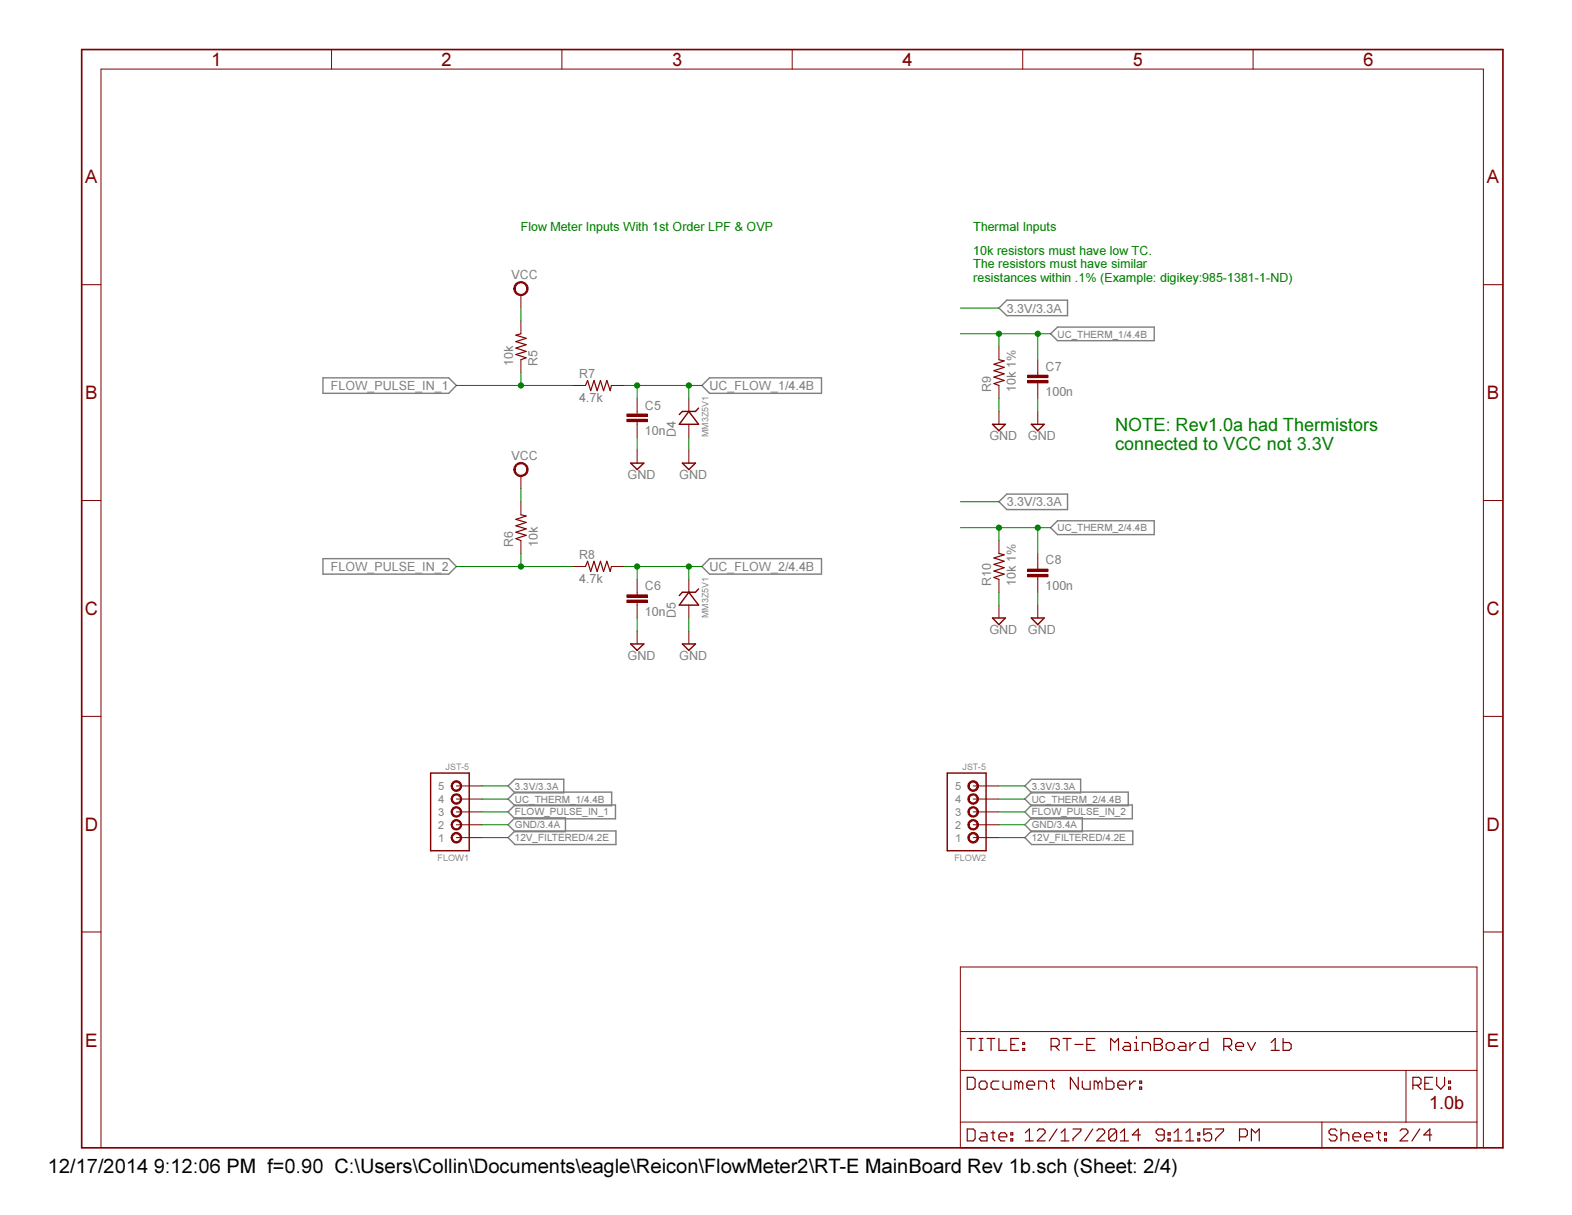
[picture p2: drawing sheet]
<svg xmlns="http://www.w3.org/2000/svg" width="279mm" height="216mm" viewBox="0 0 279 216" stroke-linecap="round" stroke-linejoin="round" font-family="sans-serif">
<g fill="none" stroke="#808080" stroke-width=".25">
<path d="M177.5 54.7l1.4-1.4h10.8v2.8h-10.8zM186.7 59.3l1.3-1.2h17.1v2.4h-17.1zM57.4 67.1h22.4l1.3 1.4-1.3 1.4h-22.4zM124.8 68.5l1.3-1.4h19.9v2.8h-19.9zM57.4 99.3h22.4l1.3 1.4-1.3 1.3h-22.4zM126.1 99.3h19.9v2.7h-19.9l-1.3-1.3zM177.5 89.2l1.4-1.4h10.8v2.8h-10.8zM186.7 93.8l1.3-1.3h17.1v2.5h-17.1zM90.3 139.7l1.2-1.2h8.7v2.4h-8.7zM183.3 138.5h8.8v2.4h-8.8l-1.1-1.2zM90.3 146.6l1.2-1.3h9v2.5h-9zM90.3 142l1.2-1.2h17.2v2.4h-17.2z"/>
<path d="M90.3 148.8l1.2-1.1h18v2.4h-18zM91.5 143h17.9v2.5h-17.9l-1.2-1.2zM183.3 145.3h9.1v2.5h-9.1l-1.1-1.2zM183.3 143h18v2.5h-18l-1.1-1.2zM183.3 140.8h17.2v2.4h-17.2l-1.1-1.2zM183.3 147.7h18v2.4h-18l-1.1-1.3z"/>
</g>
<path d="M92.6 89.2v2.3M92.6 96.1v2.2M101.8 100.7h2.3M108.7 100.7h2.3M111.4 106.6h3.7v.5h-3.7zM111.4 105.7h3.7v.4h-3.7zM113.2 103v2.7M113.2 107.1v2.7M113.2 112.1v2.3" fill="none" stroke="#800000" stroke-width=".18"/>
<path d="M111.4 106.8h3.7M111.4 105.9h3.7" fill="none" stroke="#800000" stroke-width=".42"/>
<path d="M92.6 91.5l.9 .2-1.8 .6 1.8 .5-1.8 .6 1.8 .6-1.8 .6 1.8 .5-1.8 .6 .9 .4M104.1 100.7l.3-1 .6 1.9 .6-1.9 .5 1.9 .6-1.9 .6 1.9 .6-1.9 .6 1.9 .2-.9" fill="none" stroke="#800000" stroke-width=".21"/>
<path d="M112.1 114.4h2.3l-1.2 1.2z" fill="none" stroke="#800000" stroke-width=".25"/>
<path d="M91.7 82.6a1.28 1.28 0 0 1 2 .2 1.28 1.28 0 0 1-.8 1.9 1.28 1.28 0 0 1-1.6-1.3h.3a1.02 1.02 0 0 1 1.4-.9 1.02 1.02 0 0 1 .3 1.6 1.02 1.02 0 0 1-1.6-.3l-.1-.4h-.3l.1-.4z" fill-rule="evenodd" fill="#800000"/>
<path d="M92.6 57v2.3M92.6 63.9v2.3M101.8 68.5h2.3M108.7 68.5h2.3M111.4 74.5h3.7v.4h-3.7zM111.4 73.6h3.7v.4h-3.7zM113.2 70.8v2.8M113.2 74.9v2.8M113.2 80v2.3M91.7 82.6a1.28 1.28 0 0 1 2 .2 1.28 1.28 0 0 1-.8 1.9 1.28 1.28 0 0 1-1.6-1.3h.3a1.02 1.02 0 0 1 1.4-.9 1.02 1.02 0 0 1 .3 1.6 1.02 1.02 0 0 1-1.6-.3l-.1-.4h-.3l.1-.4zM92.6 84.6v2.3" fill="none" stroke="#800000" stroke-width=".18"/>
<path d="M111.4 74.7h3.7M111.4 73.8h3.7" fill="none" stroke="#800000" stroke-width=".42"/>
<path d="M92.6 59.3l-.9 .3 1.8 .5-1.8 .6 1.8 .6-1.8 .5 1.8 .6-1.8 .6 1.8 .6-.9 .3M104.1 68.5l.3-.9 .6 1.8 .6-1.8 .5 1.8 .6-1.8 .6 1.8 .6-1.8 .6 1.8 .2-.9" fill="none" stroke="#800000" stroke-width=".21"/>
<path d="M112.1 82.3h2.3l-1.2 1.1z" fill="none" stroke="#800000" stroke-width=".25"/>
<path d="M91.7 50.4a1.28 1.28 0 0 1 2 .2 1.28 1.28 0 0 1-.7 1.9 1.28 1.28 0 0 1-1.7-1.2h.3a1.02 1.02 0 0 1 1.3-1 1.02 1.02 0 0 1 .4 1.6 1.02 1.02 0 0 1-1.6-.3l-.1-.3h-.3z" fill-rule="evenodd" fill="#800000"/>
<g fill="none" stroke="#800000" stroke-width=".18">
<path d="M58.9 8.8v3.5M99.9 8.8v3.5M140.8 8.8v3.5M181.8 8.8v3.5M222.7 8.8v3.5M14.5 50.6h3.4M91.7 50.4a1.28 1.28 0 0 1 2 .2 1.28 1.28 0 0 1-.7 1.9 1.28 1.28 0 0 1-1.7-1.2h.3a1.02 1.02 0 0 1 1.3-1 1.02 1.02 0 0 1 .4 1.6 1.02 1.02 0 0 1-1.6-.3l-.1-.3h-.3zM92.6 52.5v2.2M263.7 50.6h3.4M177.5 61.6v2.3M177.5 68.5v2.3M177.5 73.1v2.3"/>
<path d="M182.6 67.6h3.7v.4h-3.7zM182.6 66.7h3.7v.4h-3.7zM184.4 63.9v2.8M184.4 68v2.8M184.4 73.1v2.3M14.5 88.9h3.4M177.5 96.1v2.2M184.4 98.3v2.8M263.7 88.9h3.4M177.5 103v2.2M177.5 107.5v2.3M182.6 102.1h3.7v.4h-3.7z"/>
<path d="M182.6 101.1h3.7v.5h-3.7zM184.4 102.5v2.7M184.4 107.5v2.3M14.5 127.3h3.4M173 139.7h4.5M263.7 127.3h3.4M173 148.8h4.5M173 146.6h4.5M173 144.3h4.5M173 142h4.5M14.5 165.6h3.4M170.7 171.8h91.8v32.2h-91.8z"/>
<path d="M263.7 165.6h3.4M170.7 190.2h91.8M170.7 199.4h91.8M170.7 183.3h91.8M234.9 199.4v4.6M249.9 190.2v9.2M17.9 204v-191.7h245.8v191.7"/>
</g>
<g fill="none" stroke="#800000" stroke-width=".21">
<path d="M177.5 63.9l1 .2-1.8 .6 1.8 .6-1.8 .6 1.8 .5-1.8 .6 1.8 .6-1.8 .6 .8 .3M177.5 98.3l1 .3-1.8 .5 1.8 .6-1.8 .6 1.8 .6-1.8 .6 1.8 .5-1.8 .6 .8 .4M171.9 191.4h1.1l.3 .4v1.4l-.3 .3h-1.1zM171.9 184.5h1.4M172.6 184.5v2.1M174 184.5h.7M174 186.6h.7M174.4 192.1h.7l.3 .4v.7l-.3 .3h-.7l-.4-.3v-.7zM174.4 184.5v2.1M175.4 184.5h1.4M176.1 184.5v2.1M177.5 184.5v2.1h1.4"/>
<path d="M177.5 192.1h-1l-.4 .4v.7l.4 .3h1M178.3 192.1v1.1l.3 .3h1.1v-1.4M179.7 185.6h.7M181.1 184.5h-1.4v2.1h1.4M181.1 192.5l-.4-.4h-.3v1.4M181.1 192.5l.3-.4 .4 .4v1M181.1 192.5v1M181.8 186.3h.3v.3h-.3zM181.8 185.3h.3v.3h-.3zM182.5 192.8h1.4v-.3l-.3-.4h-.8l-.3 .4v.7l.3 .3h.8M184.6 193.5v-1.4h1l.4 .4v1M186.7 192.1h.7"/>
<path d="M186.8 185.9h1.1l.4-.3v-.7l-.4-.4h-1.1v2.1M187.1 191.8v1.4l.3 .3M187.5 185.9l.8 .7M188.9 184.5h1.5M189.7 184.5v2.1M191.1 185.6h1.4M191.6 191.4v2.1l-1.4-2.1v2.1M192.4 192.1v1.1l.3 .3h1.1v-1.4M193.2 185.6h.7M194.6 184.5h-1.4v2.1h1.4M195.2 192.5l-.4-.4h-.3v1.4M195.2 192.5v1"/>
<path d="M195.2 192.5l.3-.4 .4 .4v1M196.6 191.4v2.1h1.1l.3-.3v-.7l-.3-.4h-1.1M197.4 186.6v-2.1l.7 .8 .7-.8v2.1M198.7 192.8h1.4v-.3l-.4-.4h-.6l-.4 .4v.7l.4 .3h.6M199.9 185.3h.7l.3 .3v1h-1l-.4-.3 .4-.4h1M200.8 192.1v1.4M201.6 186.6h.8M201.6 185.3h.4v1.3M201.8 192.1h-.3l-.7 .7M202 184.2v.3M202.6 193.2h.3v.3h-.3zM202.6 192.1h.3v.4h-.3z"/>
<path d="M203 186.6v-1.3h1.1l.4 .3v1M205.1 184.5h1.1l.4 .4v.4l-.4 .3 .4 .3v.4l-.4 .3h-1.1zM205.1 185.6h1.1M207.3 185.6l.3-.3h.7l.4 .3v.7l-.4 .3h-.7l-.3-.3zM209.7 185.3h.7l.4 .3v1h-1.1l-.3-.3 .3-.4h1.1M211.5 185.3v1.3M212.6 185.3h-.4l-.7 .6M214.7 184.5v2.1h-1.1l-.3-.3v-.7l.3-.3h1.1M217.5 185.9h1.1l.3-.3v-.7l-.3-.4h-1.1v2.1M218.2 185.9l.7 .7M219.6 185.9h1.4v-.3l-.3-.3h-.7l-.4 .3v.7l.4 .3h.7M221.7 185.3l.7 1.3 .7-1.3"/>
<path d="M225.9 186.6h1.5M225.9 185.3l.8-.8v2.1M228 184.5v2.1h1.1l.4-.3v-.7l-.4-.3h-1.1M251.1 192.8h1.1l.4-.3v-.7l-.4-.4h-1.1v2.1M251.8 192.8l.8 .7M253.2 192.5h.8M254.6 191.4h-1.4v2.1h1.4M255.4 191.4v1.4l.7 .7 .7-.7v-1.4M257.5 193.2h.3v.3h-.3zM257.5 192.1h.3v.4h-.3zM171.9 200.6h1.1l.3 .4v1.4l-.3 .3h-1.1zM174.4 201.3h.7l.3 .4v1h-1l-.4-.3 .4-.4h1"/>
<path d="M176.1 201.3h.7M176.5 201v1.4l.3 .3M177.5 202h1.4v-.3l-.3-.4h-.7l-.4 .4v.7l.4 .3h.7M179.7 202.4h.3v.3h-.3zM179.7 201.3h.3v.4h-.3zM182.2 202.7h1.4M182.2 201.3l.8-.7v2.1M184.4 201l.3-.4h.7l.4 .4v.3l-1.4 1.4h1.4M187.9 200.6l-1.4 2.1M188.6 202.7h1.4M188.6 201.3l.7-.7v2.1M190.7 200.6h1.4v.4l-1.4 1.4v.3"/>
<path d="M194.2 200.6l-1.4 2.1M194.9 201l.4-.4h.7l.3 .4v.3l-1.4 1.4h1.4M198.5 201v1.4l-.4 .3h-.7l-.3-.3M198.5 201l-.4-.4h-.7l-.3 .4v1.4M198.5 201l-1.4 1.4M199.1 202.7h1.5M199.1 201.3l.8-.7v2.1M202.7 201.7h-1.4l1-1.1v2.1M206.9 201.7h-1l-.4-.4v-.3l.4-.4h.6l.4 .4v1.4l-.4 .3h-.6l-.4-.3M207.6 202.4h.4v.3h-.4zM207.6 201.3h.4v.4h-.4zM208.7 202.7h1.4"/>
<path d="M208.7 201.3l.7-.7v2.1M210.8 202.7h1.4M210.8 201.3l.7-.7v2.1M212.9 202.4h.3v.3h-.3zM212.9 201.3h.3v.4h-.3zM215.3 200.6h-1.3v1.1l.7-.4h.3l.3 .4v.7l-.3 .3h-.7l-.3-.3M216.1 200.6h1.4v.4l-1.4 1.4v.3M220.3 202h1.1l.3-.3v-.7l-.3-.4h-1.1v2.1M222.4 202.7v-2.1l.7 .7 .7-.7v2.1M237.6 201l-.3-.4h-.7l-.4 .4v.3l.4 .4h.7l.3 .3v.4l-.3 .3h-.7l-.4-.3M238.3 201.7l.4-.4h.7l.3 .4v1M238.3 200.6v2.1"/>
<path d="M240.5 202h1.4v-.3l-.4-.4h-.7l-.3 .4v.7l.3 .3h.7M242.5 202h1.5v-.3l-.4-.4h-.7l-.4 .4v.7l.4 .3h.7M244.6 201.3h.8M245 201v1.4l.4 .3M246.1 202.4h.3v.3h-.3zM246.1 201.3h.3v.4h-.3zM248.8 201l.4-.4h.7l.3 .4v.3l-1.4 1.4h1.4M252.3 200.6l-1.3 2.1M254.5 201.7h-1.4l1-1.1v2.1"/>
</g>
<path d="M176.4 75.4h2.3l-1.2 1.1zM183.3 75.4h2.3l-1.2 1.1zM176.4 109.8h2.3l-1.2 1.2zM183.3 109.8h2.3l-1.2 1.2zM168.4 137.4h6.9v13.8h-6.9z" fill="none" stroke="#800000" stroke-width=".25"/>
<path d="M182.6 67.8h3.7M182.6 66.9h3.7M182.6 102.3h3.7M182.6 101.3h3.7" fill="none" stroke="#800000" stroke-width=".42"/>
<path d="M14.5 8.8h252.6v195.2h-252.6z" fill="none" stroke="#800000" stroke-width=".3"/>
<path d="M172.3 148.2a.94 .94 0 0 1 1.5 .2 .94 .94 0 0 1-.6 1.4 .94 .94 0 0 1-1.2-1h.3a.71 .71 0 0 1 1-.5 .71 .71 0 0 1 .1 1.1 .71 .71 0 0 1-1.1-.3v-.3h-.3l.1-.3z" fill-rule="evenodd" fill="#800000"/>
<path d="M172.3 148.2a.94 .94 0 0 1 1.5 .2 .94 .94 0 0 1-.6 1.4 .94 .94 0 0 1-1.2-1h.3a.71 .71 0 0 1 1-.5 .71 .71 0 0 1 .1 1.1 .71 .71 0 0 1-1.1-.3v-.3h-.3l.1-.3z" fill="none" stroke="#800000" stroke-width=".18"/>
<path d="M172.3 145.9a.94 .94 0 0 1 1.5 .2 .94 .94 0 0 1-.6 1.4 .94 .94 0 0 1-1.2-.9h.3a.71 .71 0 0 1 1-.6 .71 .71 0 0 1 .1 1.1 .71 .71 0 0 1-1.1-.2v-.3h-.3l.1-.4z" fill-rule="evenodd" fill="#800000"/>
<path d="M172.3 145.9a.94 .94 0 0 1 1.5 .2 .94 .94 0 0 1-.6 1.4 .94 .94 0 0 1-1.2-.9h.3a.71 .71 0 0 1 1-.6 .71 .71 0 0 1 .1 1.1 .71 .71 0 0 1-1.1-.2v-.3h-.3l.1-.4z" fill="none" stroke="#800000" stroke-width=".18"/>
<path d="M172.3 143.6a.95 .95 0 0 1 1.5 .2 .95 .95 0 0 1-.6 1.4 .95 .95 0 0 1-1.2-.9h.3a.72 .72 0 0 1 1-.6 .72 .72 0 0 1 .1 1.2 .72 .72 0 0 1-1.1-.3v-.3h-.3l.1-.4z" fill-rule="evenodd" fill="#800000"/>
<path d="M172.3 143.6a.95 .95 0 0 1 1.5 .2 .95 .95 0 0 1-.6 1.4 .95 .95 0 0 1-1.2-.9h.3a.72 .72 0 0 1 1-.6 .72 .72 0 0 1 .1 1.2 .72 .72 0 0 1-1.1-.3v-.3h-.3l.1-.4z" fill="none" stroke="#800000" stroke-width=".18"/>
<path d="M172.3 141.3a.94 .94 0 0 1 1.5 .2 .94 .94 0 0 1-.6 1.4 .94 .94 0 0 1-1.2-.9h.3a.72 .72 0 0 1 1-.6 .72 .72 0 0 1 .1 1.2 .72 .72 0 0 1-1.1-.3v-.3h-.3l.1-.4z" fill-rule="evenodd" fill="#800000"/>
<path d="M172.3 141.3a.94 .94 0 0 1 1.5 .2 .94 .94 0 0 1-.6 1.4 .94 .94 0 0 1-1.2-.9h.3a.72 .72 0 0 1 1-.6 .72 .72 0 0 1 .1 1.2 .72 .72 0 0 1-1.1-.3v-.3h-.3l.1-.4z" fill="none" stroke="#800000" stroke-width=".18"/>
<path d="M172.3 139a.94 .94 0 0 1 1.5 .2 .94 .94 0 0 1-.6 1.4 .94 .94 0 0 1-1.2-.9h.3a.71 .71 0 0 1 1-.6 .71 .71 0 0 1 .1 1.1 .71 .71 0 0 1-1.1-.2v-.3h-.3l.1-.4z" fill-rule="evenodd" fill="#800000"/>
<path d="M81.1 139.7h4.6M172.3 139a.94 .94 0 0 1 1.5 .2 .94 .94 0 0 1-.6 1.4 .94 .94 0 0 1-1.2-.9h.3a.71 .71 0 0 1 1-.6 .71 .71 0 0 1 .1 1.1 .71 .71 0 0 1-1.1-.2v-.3h-.3l.1-.4zM81.1 148.8h4.6M81.1 146.6h4.6M81.1 144.3h4.6M81.1 142h4.6" fill="none" stroke="#800000" stroke-width=".18"/>
<path d="M76.5 137.4h6.9v13.8h-6.9z" fill="none" stroke="#800000" stroke-width=".25"/>
<path d="M80.5 148.2a.94 .94 0 0 1 1.4 .2 .94 .94 0 0 1-.5 1.4 .94 .94 0 0 1-1.2-1h.2a.72 .72 0 0 1 .9-.7 .72 .72 0 0 1 .4 1.2 .72 .72 0 0 1-1.2-.2l-.1-.3h-.2z" fill-rule="evenodd" fill="#800000"/>
<path d="M80.5 148.2a.94 .94 0 0 1 1.4 .2 .94 .94 0 0 1-.5 1.4 .94 .94 0 0 1-1.2-1h.2a.72 .72 0 0 1 .9-.7 .72 .72 0 0 1 .4 1.2 .72 .72 0 0 1-1.2-.2l-.1-.3h-.2z" fill="none" stroke="#800000" stroke-width=".18"/>
<path d="M80.5 145.9a.94 .94 0 0 1 1.4 .2 .94 .94 0 0 1-.5 1.4 .94 .94 0 0 1-1.2-.9h.2a.72 .72 0 0 1 .9-.8 .72 .72 0 0 1 .4 1.2 .72 .72 0 0 1-1.2-.1l-.1-.3h-.2z" fill-rule="evenodd" fill="#800000"/>
<path d="M80.5 145.9a.94 .94 0 0 1 1.4 .2 .94 .94 0 0 1-.5 1.4 .94 .94 0 0 1-1.2-.9h.2a.72 .72 0 0 1 .9-.8 .72 .72 0 0 1 .4 1.2 .72 .72 0 0 1-1.2-.1l-.1-.3h-.2z" fill="none" stroke="#800000" stroke-width=".18"/>
<path d="M80.5 143.6a.95 .95 0 0 1 1.5 .2 .95 .95 0 0 1-.6 1.4 .95 .95 0 0 1-1.2-.9h.2a.73 .73 0 0 1 .9-.8 .73 .73 0 0 1 .4 1.2 .73 .73 0 0 1-1.2-.1l-.1-.3h-.2z" fill-rule="evenodd" fill="#800000"/>
<path d="M80.5 143.6a.95 .95 0 0 1 1.5 .2 .95 .95 0 0 1-.6 1.4 .95 .95 0 0 1-1.2-.9h.2a.73 .73 0 0 1 .9-.8 .73 .73 0 0 1 .4 1.2 .73 .73 0 0 1-1.2-.1l-.1-.3h-.2z" fill="none" stroke="#800000" stroke-width=".18"/>
<path d="M80.5 141.3a.94 .94 0 0 1 1.4 .2 .94 .94 0 0 1-.5 1.4 .94 .94 0 0 1-1.2-.9h.2a.73 .73 0 0 1 .9-.8 .73 .73 0 0 1 .4 1.2 .73 .73 0 0 1-1.2-.1l-.1-.3h-.2z" fill-rule="evenodd" fill="#800000"/>
<path d="M80.5 141.3a.94 .94 0 0 1 1.4 .2 .94 .94 0 0 1-.5 1.4 .94 .94 0 0 1-1.2-.9h.2a.73 .73 0 0 1 .9-.8 .73 .73 0 0 1 .4 1.2 .73 .73 0 0 1-1.2-.1l-.1-.3h-.2z" fill="none" stroke="#800000" stroke-width=".18"/>
<path d="M80.5 139a.94 .94 0 0 1 1.4 .2 .94 .94 0 0 1-.5 1.4 .94 .94 0 0 1-1.2-.9h.2a.72 .72 0 0 1 .9-.8 .72 .72 0 0 1 .4 1.2 .72 .72 0 0 1-1.2-.1l-.1-.3h-.2z" fill-rule="evenodd" fill="#800000"/>
<path d="M122.4 70.8v2.3M122.4 75.4v2.3M122.4 80v2.3M122.4 103v2.2M122.4 107.5v2.3M122.4 112.1v2.3M80.5 139a.94 .94 0 0 1 1.4 .2 .94 .94 0 0 1-.5 1.4 .94 .94 0 0 1-1.2-.9h.2a.72 .72 0 0 1 .9-.8 .72 .72 0 0 1 .4 1.2 .72 .72 0 0 1-1.2-.1l-.1-.3h-.2z" fill="none" stroke="#800000" stroke-width=".18"/>
<path d="M122.4 73.1l1.8 2.3h-3.5zM124.2 72.5l-.6 .6h-2.3l-.6 .6M121.3 82.3h2.3l-1.2 1.1zM121.3 114.4h2.3l-1.2 1.2zM122.4 105.2l1.8 2.3h-3.5zM124.2 104.6l-.6 .6h-2.3l-.6 .6" fill="none" stroke="#800000" stroke-width=".25"/>
<g fill="none" stroke="#008000" stroke-width=".18">
<path d="M92.6 54.7v2.3M113.2 77.7v2.3M122.4 77.7v2.3M177.5 70.8v2.3M184.4 70.8v2.3M92.6 86.9v2.3M92.6 98.3v2.4h-11.5M113.2 109.8v2.3M122.4 109.8v2.3M177.5 105.2v2.3M184.4 105.2v2.3M85.7 146.6h4.6"/>
<path d="M177.5 146.6h4.7"/>
</g>
<circle cx="92.6" cy="100.7" r=".46" fill="#008000"/>
<g fill="none" stroke="#008000" stroke-width=".18">
<path d="M92.6 100.7h9.2M111 100.7h11.4M113.2 100.7v2.3M177.5 144.3h4.7"/>
<circle cx="92.6" cy="100.7" r=".46"/>
</g>
<circle cx="113.2" cy="100.7" r=".46" fill="#008000"/>
<g fill="none" stroke="#008000" stroke-width=".18">
<path d="M124.8 100.7h-2.4v2.3"/>
<circle cx="113.2" cy="100.7" r=".46"/>
</g>
<circle cx="122.4" cy="100.7" r=".46" fill="#008000"/>
<g fill="none" stroke="#008000" stroke-width=".18">
<path d="M92.6 66.2v2.3h-11.5"/>
<circle cx="122.4" cy="100.7" r=".46"/>
</g>
<circle cx="92.6" cy="68.5" r=".46" fill="#008000"/>
<g fill="none" stroke="#008000" stroke-width=".18">
<path d="M92.6 68.5h9.2M111 68.5h11.4M113.2 68.5v2.3M85.7 144.3h4.6"/>
<circle cx="92.6" cy="68.5" r=".46"/>
</g>
<circle cx="113.2" cy="68.5" r=".46" fill="#008000"/>
<g fill="none" stroke="#008000" stroke-width=".18">
<path d="M124.8 68.5h-2.4v2.3"/>
<circle cx="113.2" cy="68.5" r=".46"/>
</g>
<circle cx="122.4" cy="68.5" r=".46" fill="#008000"/>
<g fill="none" stroke="#008000" stroke-width=".18">
<path d="M170.7 59.3h13.7v4.6M177.5 59.3v2.3"/>
<circle cx="122.4" cy="68.5" r=".46"/>
</g>
<circle cx="177.5" cy="59.3" r=".46" fill="#008000"/>
<g fill="none" stroke="#008000" stroke-width=".18">
<path d="M184.4 59.3h2.3"/>
<circle cx="177.5" cy="59.3" r=".46"/>
</g>
<circle cx="184.4" cy="59.3" r=".46" fill="#008000"/>
<g fill="none" stroke="#008000" stroke-width=".18">
<path d="M170.7 93.8h13.7v4.5M177.5 93.8v2.3M85.7 142h4.6"/>
<circle cx="184.4" cy="59.3" r=".46"/>
</g>
<circle cx="177.5" cy="93.8" r=".46" fill="#008000"/>
<g fill="none" stroke="#008000" stroke-width=".18">
<path d="M184.4 93.8h2.3"/>
<circle cx="177.5" cy="93.8" r=".46"/>
</g>
<circle cx="184.4" cy="93.8" r=".46" fill="#008000"/>
<g fill="none" stroke="#008000" stroke-width=".18">
<path d="M170.7 54.7h6.8M170.7 89.2h6.8M85.7 139.7h4.6M177.5 139.7h4.7M85.7 148.8h4.6M177.5 142h4.7M177.5 148.8h4.7"/>
<circle cx="184.4" cy="93.8" r=".46"/>
</g>
<text font-size="3.6" x="8.5" y="208.5">12/17/2014 9:12:06 PM f=0.90 C:\Users\Collin\Documents\eagle\Reicon\FlowMeter2\RT-E MainBoard Rev 1b.sch (Sheet: 2/4)</text>
<g font-size="3.3" fill="#800000">
<text x="37.5" y="11.7">1</text>
<text x="78.5" y="11.7">2</text>
<text x="119.5" y="11.7">3</text>
<text x="160.4" y="11.7">4</text>
<text x="201.3" y="11.7">5</text>
<text x="242.3" y="11.7">6</text>
<text x="15.2" y="32.6">A</text>
<text x="264.3" y="32.6">A</text>
<text x="15.2" y="71">B</text>
<text x="264.3" y="71">B</text>
<text x="15.1" y="109.3">C</text>
<text x="264.2" y="109.3">C</text>
<text x="15.1" y="147.7">D</text>
<text x="264.2" y="147.7">D</text>
<text x="15.2" y="186">E</text>
<text x="264.3" y="186">E</text>
</g>
<g font-size="3.2" fill="#008000">
<text x="198.2" y="76.5">NOTE: Rev1.0a had Thermistors</text>
<text x="198.2" y="80">connected to VCC not 3.3V</text>
</g>
<text font-size="3.2" fill="#800000" x="254" y="197.1">1.0b</text>
<g font-size="2.2" fill="#008000">
<text x="92.6" y="41">Flow Meter Inputs With 1st Order LPF &amp; OVP</text>
<text x="173" y="41">Thermal Inputs</text>
<text x="173" y="45.3">10k resistors must have low TC.</text>
<text x="173" y="47.7">The resistors must have similar</text>
<text x="173" y="50.1">resistances within .1% (Example: digikey:985-1381-1-ND)</text>
</g>
<g font-size="2.2" fill="#808080">
<text x="90.9" y="49.6">VCC</text>
<text x="178.9" y="55.5">3.3V/3.3A</text>
<text x="91.2" y="65.1" transform="rotate(-90 91.2 65.1)">10k</text>
<text x="95.5" y="65.1" transform="rotate(-90 95.5 65.1)">R5</text>
<text x="185.8" y="65.9">C7</text>
<text x="58.8" y="69.3">FLOW_PULSE_IN_1</text>
<text x="102.9" y="71.5">4.7k</text>
<text x="102.9" y="67.1">R7</text>
<text x="126.1" y="69.3">UC_FLOW_1/4.4B</text>
<text x="176.2" y="69.6" transform="rotate(-90 176.2 69.6)">R9</text>
<text x="180.6" y="69.6" transform="rotate(-90 180.6 69.6)">10k 1%</text>
<text x="185.8" y="70.4">100n</text>
<text x="114.6" y="72.8">C5</text>
<text x="114.6" y="77.3">10n</text>
<text x="120.1" y="77.7" transform="rotate(-90 120.1 77.7)">D4</text>
<text x="90.9" y="81.7">VCC</text>
<text x="175.9" y="78.3">GND</text>
<text x="182.7" y="78.3">GND</text>
<text x="111.5" y="85.2">GND</text>
<text x="120.7" y="85.2">GND</text>
<text x="178.9" y="90">3.3V/3.3A</text>
<text x="58.8" y="101.5">FLOW_PULSE_IN_2</text>
<text x="91.2" y="97.2" transform="rotate(-90 91.2 97.2)">R6</text>
<text x="95.6" y="97.2" transform="rotate(-90 95.6 97.2)">10k</text>
<text x="102.9" y="99.3">R8</text>
<text x="126.1" y="101.5">UC_FLOW_2/4.4B</text>
<text x="185.8" y="100.3">C8</text>
<text x="102.9" y="103.6">4.7k</text>
<text x="114.6" y="104.9">C6</text>
<text x="176.2" y="104.1" transform="rotate(-90 176.2 104.1)">R10</text>
<text x="180.6" y="104.1" transform="rotate(-90 180.6 104.1)">10k 1%</text>
<text x="185.8" y="104.9">100n</text>
<text x="114.6" y="109.5">10n</text>
<text x="120.1" y="109.9" transform="rotate(-90 120.1 109.9)">D5</text>
<text x="175.9" y="112.7">GND</text>
<text x="182.7" y="112.7">GND</text>
<text x="111.5" y="117.3">GND</text>
<text x="120.7" y="117.3">GND</text>
</g>
<g font-size="1.9" fill="#808080">
<text x="77.9" y="142.7">4</text>
<text x="77.9" y="140.4">5</text>
<text x="169.8" y="142.7">4</text>
<text x="169.8" y="140.4">5</text>
<text x="77.9" y="149.6">1</text>
<text x="77.9" y="147.3">2</text>
<text x="77.9" y="145">3</text>
<text x="169.8" y="149.6">1</text>
<text x="169.8" y="147.3">2</text>
<text x="169.8" y="145">3</text>
</g>
<g font-size="1.8" fill="#808080">
<text x="188" y="60">UC_THERM_1/4.4B</text>
<text x="188" y="94.4">UC_THERM_2/4.4B</text>
<text x="91.5" y="142.6">UC_THERM_1/4.4B</text>
<text x="91.5" y="140.3">3.3V/3.3A</text>
<text x="183.4" y="142.6">UC_THERM_2/4.4B</text>
<text x="183.4" y="140.3">3.3V/3.3A</text>
<text x="91.5" y="147.2">GND/3.4A</text>
<text x="91.5" y="144.9">FLOW_PULSE_IN_1</text>
<text x="91.5" y="149.5">12V_FILTERED/4.2E</text>
<text x="183.4" y="147.2">GND/3.4A</text>
<text x="183.4" y="144.9">FLOW_PULSE_IN_2</text>
<text x="183.4" y="149.5">12V_FILTERED/4.2E</text>
</g>
<g font-size="1.6" fill="#808080">
<text x="125.9" y="77.7" transform="rotate(-90 125.9 77.7)">MM3Z5V1</text>
<text x="125.9" y="109.9" transform="rotate(-90 125.9 109.9)">MM3Z5V1</text>
<text x="79.2" y="136.9">JST-5</text>
<text x="171.1" y="136.9">JST-5</text>
<text x="77.8" y="153">FLOW1</text>
<text x="169.6" y="153">FLOW2</text>
</g>
</svg>
